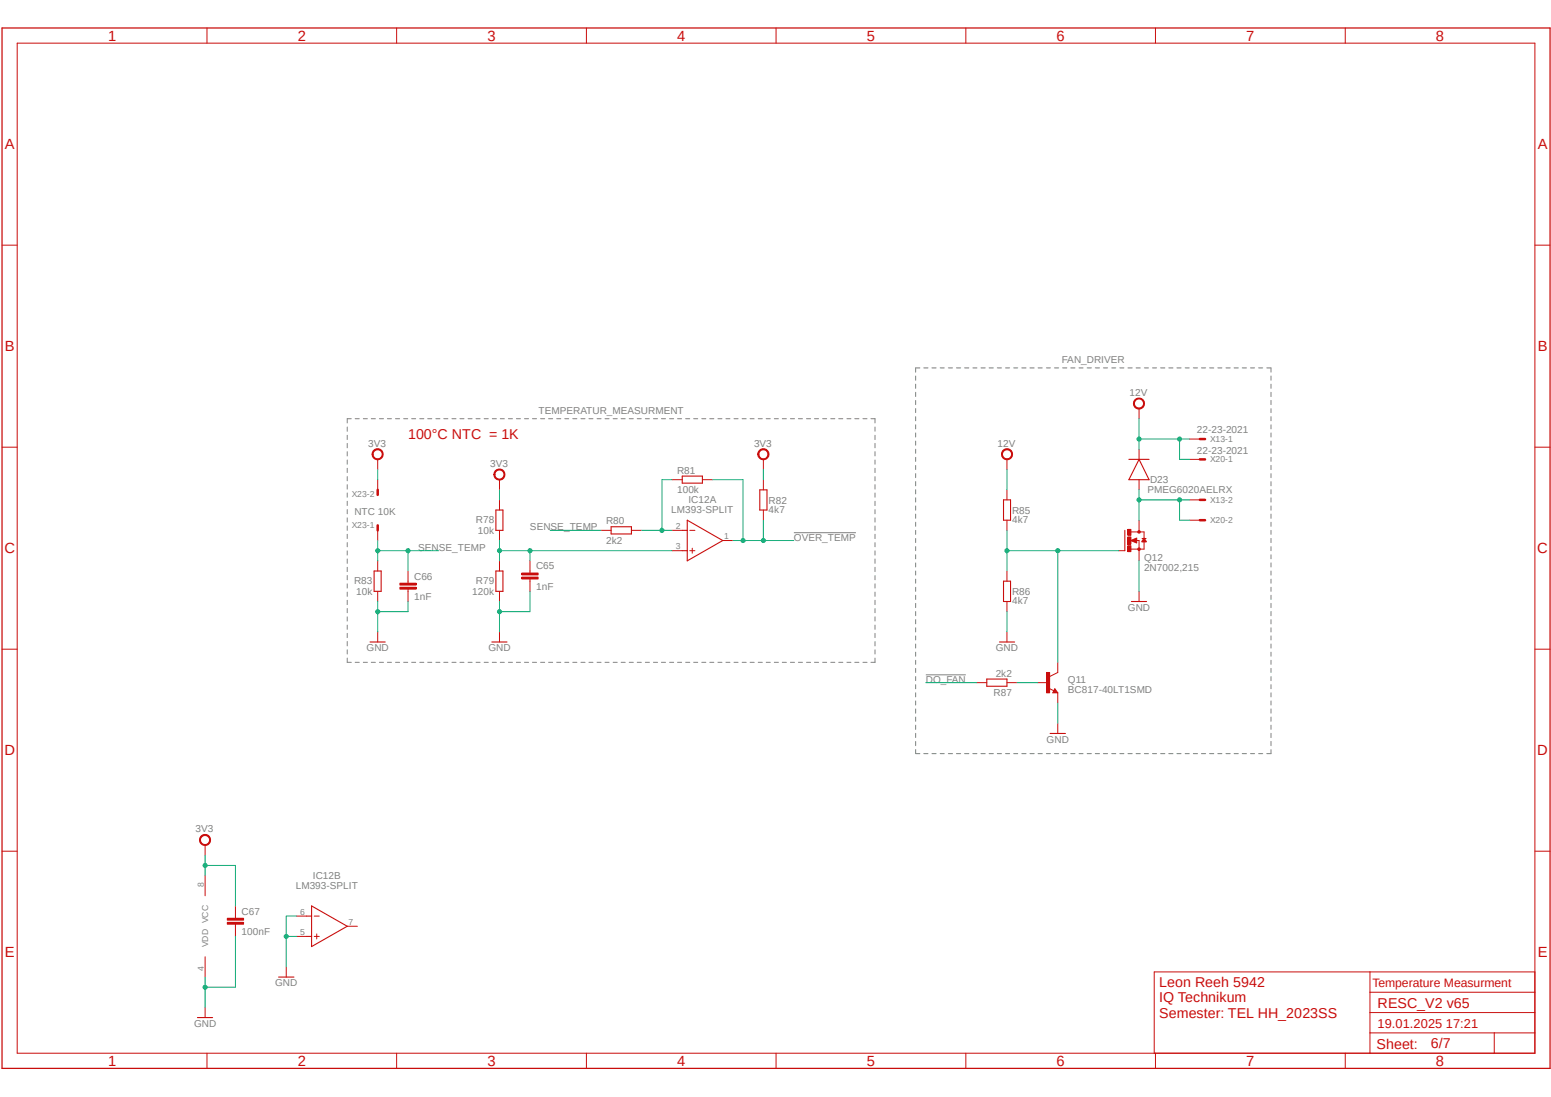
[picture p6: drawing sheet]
<svg xmlns="http://www.w3.org/2000/svg" width="420mm" height="297mm" viewBox="0 0 420 297" stroke-linecap="round" stroke-linejoin="round" font-family="sans-serif">
<path d="M0 7.2l420 282.6M420 7.3l-420 282.6" fill="none" stroke="#fff" stroke-width=".27"/>
<g fill="none" stroke="#808080" stroke-width=".27">
<path d="M249.1 99.6h-1.2v1.2M250.1 99.6h1.2M252.3 99.6h1.2M254.6 99.6h1.1M256.8 99.6h1.1M259 99.6h1.1M261.2 99.6h1.1M263.4 99.6h1.1M265.6 99.6h1.2M267.8 99.6h1.2M270 99.6h1.2M272.3 99.6h1.1"/>
<path d="M274.5 99.6h1.1M276.7 99.6h1.1M278.9 99.6h1.1M281.1 99.6h1.1M283.3 99.6h1.1M285.5 99.6h1.2M287.7 99.6h1.2M289.9 99.6h1.2M292.2 99.6h1.1M294.4 99.6h1.1M296.6 99.6h1.1M298.8 99.6h1.1"/>
<path d="M301 99.6h1.1M303.2 99.6h1.1M305.4 99.6h1.2M307.6 99.6h1.2M309.9 99.6h1.1M312.1 99.6h1.1M314.3 99.6h1.1M316.5 99.6h1.1M318.7 99.6h1.1M320.9 99.6h1.1M323.1 99.6h1.2M325.3 99.6h1.2"/>
<path d="M327.5 99.6h1.2M329.8 99.6h1.1M332 99.6h1.1M334.2 99.6h1.1M336.4 99.6h1.1M338.6 99.6h1.1M340.8 99.6h1.1M343 99.6h1.2v1.2M94 115.6v1.2M94 117.9v1.1M95.1 113.4h-1.1v1.1M96.2 113.4h1.1"/>
<path d="M98.4 113.4h1.1M100.5 113.4h1.1M102.7 113.4h1.1M104.9 113.4h1.1M107.1 113.4h1.1M109.3 113.4h1.1M111.5 113.4h1.1M113.7 113.4h1.1M115.8 113.4h1.1M118 113.4h1.1M120.2 113.4h1.1M122.4 113.4h1.1"/>
<path d="M124.5 113.4h1.1M126.7 113.4h1.1M128.9 113.4h1.1M131.1 113.4h1.1M133.3 113.4h1.1M135.5 113.4h1.1M137.7 113.4h1.1M139.8 113.4h1.1M142 113.4h1.1M144.2 113.4h1.1M146.4 113.4h1.1M148.5 113.4h1.1"/>
<path d="M150.7 113.4h1.1M153 113.4h1M155.1 113.4h1.1M157.3 113.4h1.1M159.5 113.4h1.1M161.7 113.4h1.1M163.8 113.4h1.1M166 113.4h1.1M168.2 113.4h1.1M170.4 113.4h1.1M172.6 113.4h1.1M174.8 113.4h1.1"/>
<path d="M177 113.4h1.1M179.1 113.4h1.1M181.3 113.4h1.1M183.5 113.4h1.1M185.7 113.4h1.1M187.8 113.4h1.1M190 113.4h1.1M192.2 113.4h1.1M194.4 113.4h1.1M196.6 113.4h1.1M198.8 113.4h1.1M201 113.4h1.1"/>
<path d="M203.1 113.4h1.1M205.3 113.4h1.1M207.5 113.4h1.1M209.7 113.4h1.1M211.8 113.4h1.1M214 113.4h1.1M216.2 113.4h1.1M218.4 113.4h1.1M220.6 113.4h1.1M222.8 113.4h1.1M225 113.4h1.1M227.1 113.4h1.1"/>
<path d="M229.3 113.4h1.1M231.5 113.4h1.1M233.7 113.4h1.1M235.8 113.4h1.1v1.1M236.9 115.6v1.2M236.9 117.9v1.1M247.9 101.8v1.2M247.9 104v1.2M247.9 106.2v1.2M247.9 108.4v1.2M247.9 110.6v1.1M247.9 112.8v1.1"/>
<path d="M247.9 115v1.1M247.9 117.2v1.1M247.9 119.4v1.1M344.2 101.8v1.2M344.2 104v1.2M344.2 106.2v1.2M344.2 108.4v1.2M344.2 110.6v1.1M344.2 112.8v1.1M344.2 115v1.1M344.2 117.2v1.1M344.2 119.4v1.1"/>
<path d="M94 120.1v1.1M94 122.3v1.1M94 124.5v1.2M94 126.8v1.1M94 129v1.2M94 131.2v1.2M94 133.5v1.1M94 135.7v1.2M94 138v1.1M236.9 120.1v1.1M236.9 122.3v1.1M236.9 124.5v1.2"/>
<path d="M236.9 126.8v1.1M236.9 129v1.2M236.9 131.2v1.2M236.9 133.5v1.1M236.9 135.7v1.2M236.9 138v1.1M247.9 121.6v1.1M247.9 123.8v1.1M247.9 126v1.1M247.9 128.2v1.1M247.9 130.4v1.1M247.9 132.6v1.1"/>
<path d="M247.9 134.8v1.1M247.9 137v1.1M247.9 139.2v1.1M344.2 121.6v1.1M344.2 123.8v1.1M344.2 126v1.1M344.2 128.2v1.1M344.2 130.4v1.1M344.2 132.6v1.1M344.2 134.8v1.1M344.2 137v1.1M344.2 139.2v1.1"/>
<path d="M94 140.2v1.2M94 142.4v1.2M94 144.7v1.1M94 146.9v1.1M94 149.1v1.2M94 151.3v1.2M94 153.6v1.2M94 155.8v1.2M94 158.1v1.1M215 144.2h16.8M236.9 140.2v1.2M236.9 142.4v1.2"/>
<path d="M236.9 144.7v1.1M236.9 146.9v1.1M236.9 149.1v1.2M236.9 151.3v1.2M236.9 153.6v1.2M236.9 155.8v1.2M236.9 158.1v1.1M247.9 141.4v1.1M247.9 143.6v1.1M247.9 145.8v1.1M247.9 148v1.1M247.9 150.2v1.1"/>
<path d="M247.9 152.4v1.1M247.9 154.6v1.1M247.9 156.8v1.1M247.9 159v1.1M344.2 141.4v1.1M344.2 143.6v1.1M344.2 145.8v1.1M344.2 148v1.1M344.2 150.2v1.1M344.2 152.4v1.1M344.2 154.6v1.1M344.2 156.8v1.1"/>
<path d="M344.2 159v1.1M94 160.3v1.2M94 162.5v1.2M94 164.8v1.1M94 167v1.1M94 169.2v1.2M94 171.5v1.1M94 173.7v1.2M94 175.9v1.2M94 178.2v1.1h1.1M96.2 179.3h1.1M98.4 179.3h1.1"/>
<path d="M100.5 179.3h1.1M102.7 179.3h1.1M104.9 179.3h1.1M107.1 179.3h1.1M109.3 179.3h1.1M111.5 179.3h1.1M113.7 179.3h1.1M115.8 179.3h1.1M118 179.3h1.1M120.2 179.3h1.1M122.4 179.3h1.1M124.5 179.3h1.1"/>
<path d="M126.7 179.3h1.1M128.9 179.3h1.1M131.1 179.3h1.1M133.3 179.3h1.1M135.5 179.3h1.1M137.7 179.3h1.1M139.8 179.3h1.1M142 179.3h1.1M144.2 179.3h1.1M146.4 179.3h1.1M148.5 179.3h1.1M150.7 179.3h1.1"/>
<path d="M153 179.3h1M155.1 179.3h1.1M157.3 179.3h1.1M159.5 179.3h1.1M161.7 179.3h1.1M163.8 179.3h1.1M166 179.3h1.1M168.2 179.3h1.1M170.4 179.3h1.1M172.6 179.3h1.1M174.8 179.3h1.1M177 179.3h1.1"/>
<path d="M179.1 179.3h1.1M181.3 179.3h1.1M183.5 179.3h1.1M185.7 179.3h1.1M187.8 179.3h1.1M190 179.3h1.1M192.2 179.3h1.1M194.4 179.3h1.1M196.6 179.3h1.1M198.8 179.3h1.1M201 179.3h1.1M203.1 179.3h1.1"/>
<path d="M205.3 179.3h1.1M207.5 179.3h1.1M209.7 179.3h1.1M211.8 179.3h1.1M214 179.3h1.1M216.2 179.3h1.1M218.4 179.3h1.1M220.6 179.3h1.1M222.8 179.3h1.1M225 179.3h1.1M227.1 179.3h1.1M229.3 179.3h1.1"/>
<path d="M231.5 179.3h1.1M233.7 179.3h1.1M236.9 160.3v1.2M236.9 162.5v1.2M236.9 164.8v1.1M236.9 167v1.1M236.9 169.2v1.2M236.9 171.5v1.1M236.9 173.7v1.2M236.9 175.9v1.2M236.9 178.2v1.1h-1.1M247.9 161.2v1.1"/>
<path d="M247.9 163.4v1.1M247.9 165.6v1.1M247.9 167.8v1.1M247.9 170v1.1M247.9 172.2v1.1M247.9 174.4v1.1M247.9 176.6v1.1M247.9 178.8v1.1M344.2 161.2v1.1M344.2 163.4v1.1M344.2 165.6v1.1M344.2 167.8v1.1"/>
<path d="M344.2 170v1.1M344.2 172.2v1.1M344.2 174.4v1.1M344.2 176.6v1.1M344.2 178.8v1.1M247.9 181v1.1M247.9 183.2v1.1M247.9 185.4v1.1M247.9 187.6v1.1M247.9 189.8v1.1M247.9 191.9v1.2M247.9 194.1v1.2"/>
<path d="M247.9 196.3v1.2M247.9 198.5v1.2M250.7 182.7h10.8M344.2 181v1.1M344.2 183.2v1.1M344.2 185.4v1.1M344.2 187.6v1.1M344.2 189.8v1.1M344.2 191.9v1.2M344.2 194.1v1.2M344.2 196.3v1.2M344.2 198.5v1.2"/>
<path d="M247.9 200.7v1.2M247.9 202.9v1.1h1.2M250.1 204h1.2M252.3 204h1.2M254.6 204h1.1M256.8 204h1.1M259 204h1.1M261.2 204h1.1M263.4 204h1.1M265.6 204h1.2M267.8 204h1.2M270 204h1.2"/>
<path d="M272.3 204h1.1M274.5 204h1.1M276.7 204h1.1M278.9 204h1.1M281.1 204h1.1M283.3 204h1.1M285.5 204h1.2M287.7 204h1.2M289.9 204h1.2M292.2 204h1.1M294.4 204h1.1M296.6 204h1.1"/>
<path d="M298.8 204h1.1M301 204h1.1M303.2 204h1.1M305.4 204h1.2M307.6 204h1.2M309.9 204h1.1M312.1 204h1.1M314.3 204h1.1M316.5 204h1.1M318.7 204h1.1M320.9 204h1.1M323.1 204h1.2"/>
<path d="M325.3 204h1.2M327.5 204h1.2M329.8 204h1.1M332 204h1.1M334.2 204h1.1M336.4 204h1.1M338.6 204h1.1M340.8 204h1.1M344.2 200.7v1.2M344.2 202.9v1.1h-1.2"/>
</g>
<g fill="none" stroke="#c90d0c" stroke-width=".27">
<path d="M4.7 11.7h410.9v273.5h-410.9zM56 7.6v4.1M107.4 7.6v4.1M158.8 7.6v4.1M210.1 7.6v4.1M261.5 7.6v4.1M312.9 7.6v4.1M364.3 7.6v4.1M.6 66.4h4.1M415.6 66.4h4.1M.6 121.1h4.1M135.3 135.3v2.8"/>
<path d="M415.6 121.1h4.1M135.3 143.6v2.7M143.5 154.6v.6M143.5 156.8v.6M182 149.1h2.7M182 143.6h2.7M186.8 149.1h1.4M186.8 143.6h1.4M187.5 148.4v1.4M195.7 146.3h2.8M.6 175.8h4.1M415.6 175.8h4.1"/>
<path d="M.6 230.5h4.1M55.5 237.1v5.4M415.6 230.5h4.1M55.5 259v5.5M80.3 253.5h2.7M80.3 248h2.7M85.1 253.5h1.3M85.1 248h1.3M85.8 252.9v1.3M94 250.8h2.8M371 279.7h44.6M371 263.1v22.1"/>
<path d="M371 274.2h44.6M371 268.6h44.6M404.6 279.7v5.5M415.6 263.1h-103.1v22.1M56 285.2v4.1M107.4 285.2v4.1M158.8 285.2v4.1M210.1 285.2v4.1M261.5 285.2v4.1M312.9 285.2v4.1M364.3 285.2v4.1"/>
</g>
<path d="M.6 7.6h419.1v281.7h-419.1z" fill="none" stroke="#c90d0c" stroke-width=".34"/>
<path d="M134.3 138.1h1.9v5.5h-1.9zM184.7 143.6h1.4M184.7 149.1h1.4M186.1 140.8l9.6 5.5-9.6 5.5zM83 248h1.4M83 253.5h1.4M84.4 245.3l9.6 5.5-9.6 5.5z" fill="none" stroke="#c90d0c" stroke-width=".3"/>
<path d="M141.3 156.3h4.4v.5h-4.4z" fill-rule="evenodd" fill="#c90d0c"/>
<path d="M141.3 156.3h4.4v.5h-4.4z" fill="none" stroke="#c90d0c" stroke-width=".27"/>
<path d="M141.3 155.2h4.4v.5h-4.4z" fill-rule="evenodd" fill="#c90d0c"/>
<path d="M135.3 151.8v2.8M141.3 155.2h4.4v.5h-4.4zM143.5 151.8v2.8M143.5 157.4v2.7M135.3 160.1v2.8M135.3 171.1v2.7" fill="none" stroke="#c90d0c" stroke-width=".27"/>
<path d="M134.3 154.6h1.9v5.5h-1.9zM133.2 173.8h4.1" fill="none" stroke="#c90d0c" stroke-width=".3"/>
<path d="M134.1 127.5a1.51 1.51 0 0 1 2.4 .1 1.51 1.51 0 0 1-.8 2.3 1.51 1.51 0 0 1-2-1.4h.3a1.24 1.24 0 0 1 1.8-1 1.24 1.24 0 0 1 .2 2 1.24 1.24 0 0 1-1.9-.6l-.1-.4h-.3z" fill-rule="evenodd" fill="#c90d0c"/>
<path d="M134.1 127.5a1.51 1.51 0 0 1 2.4 .1 1.51 1.51 0 0 1-.8 2.3 1.51 1.51 0 0 1-2-1.4h.3a1.24 1.24 0 0 1 1.8-1 1.24 1.24 0 0 1 .2 2 1.24 1.24 0 0 1-1.9-.6l-.1-.4h-.3zM135.3 129.9v2.7M182 129.9h2.7M190.2 129.9h2.8M206.7 129.9v2.7M206.7 138.1v2.7M162.7 143.6h2.8M171 143.6h2.7" fill="none" stroke="#c90d0c" stroke-width=".27"/>
<path d="M184.7 128.9h5.5v1.9h-5.5zM205.7 132.6h2v5.5h-2zM165.5 142.6h5.5v2h-5.5z" fill="none" stroke="#c90d0c" stroke-width=".3"/>
<path d="M205.6 122a1.53 1.53 0 0 1 2.4 .2 1.53 1.53 0 0 1-.9 2.3 1.53 1.53 0 0 1-1.9-1.5h.3a1.22 1.22 0 0 1 1.7-1.2 1.22 1.22 0 0 1 .4 2 1.22 1.22 0 0 1-2-.4l-.1-.4h-.3z" fill-rule="evenodd" fill="#c90d0c"/>
<path d="M205.6 122a1.53 1.53 0 0 1 2.4 .2 1.53 1.53 0 0 1-.9 2.3 1.53 1.53 0 0 1-1.9-1.5h.3a1.22 1.22 0 0 1 1.7-1.2 1.22 1.22 0 0 1 .4 2 1.22 1.22 0 0 1-2-.4l-.1-.4h-.3zM206.7 124.4v2.7M102.3 151.8v2.8M110.5 157.4v.5M110.5 159.6v.5M102.3 160.1v2.8" fill="none" stroke="#c90d0c" stroke-width=".27"/>
<path d="M101.3 154.6h1.9v5.5h-1.9z" fill="none" stroke="#c90d0c" stroke-width=".3"/>
<path d="M108.3 159h4.4v.5h-4.4z" fill-rule="evenodd" fill="#c90d0c"/>
<path d="M108.3 159h4.4v.5h-4.4z" fill="none" stroke="#c90d0c" stroke-width=".27"/>
<path d="M108.3 157.9h4.4v.5h-4.4z" fill-rule="evenodd" fill="#c90d0c"/>
<path d="M108.3 157.9h4.4v.5h-4.4zM110.5 154.6v2.8M110.5 160.1v2.8" fill="none" stroke="#c90d0c" stroke-width=".27"/>
<path d="M101.1 122a1.52 1.52 0 0 1 2.4 .1 1.52 1.52 0 0 1-.8 2.3 1.52 1.52 0 0 1-1.9-1.4h.2a1.24 1.24 0 0 1 1.7-1.2 1.24 1.24 0 0 1 .4 2 1.24 1.24 0 0 1-2-.4l-.1-.4h-.2z" fill-rule="evenodd" fill="#c90d0c"/>
<path d="M101.1 122a1.52 1.52 0 0 1 2.4 .1 1.52 1.52 0 0 1-.8 2.3 1.52 1.52 0 0 1-1.9-1.4h.2a1.24 1.24 0 0 1 1.7-1.2 1.24 1.24 0 0 1 .4 2 1.24 1.24 0 0 1-2-.4l-.1-.4h-.2zM102.3 124.4v2.7M102.3 171.1v2.7" fill="none" stroke="#c90d0c" stroke-width=".27"/>
<path d="M100.2 173.8h4.1" fill="none" stroke="#c90d0c" stroke-width=".3"/>
<path d="M54.4 226.4a1.52 1.52 0 0 1 2.4 .1 1.52 1.52 0 0 1-.8 2.3 1.52 1.52 0 0 1-2-1.4h.3a1.24 1.24 0 0 1 1.7-1.2 1.24 1.24 0 0 1 .4 2.1 1.24 1.24 0 0 1-2-.5l-.1-.4h-.3z" fill-rule="evenodd" fill="#c90d0c"/>
<path d="M54.4 226.4a1.52 1.52 0 0 1 2.4 .1 1.52 1.52 0 0 1-.8 2.3 1.52 1.52 0 0 1-2-1.4h.3a1.24 1.24 0 0 1 1.7-1.2 1.24 1.24 0 0 1 .4 2.1 1.24 1.24 0 0 1-2-.5l-.1-.4h-.3zM55.5 228.8v2.8M63.8 248v.6M63.8 250.2v.6M55.5 272.8v2.7" fill="none" stroke="#c90d0c" stroke-width=".27"/>
<path d="M53.5 275.5h4.1" fill="none" stroke="#c90d0c" stroke-width=".3"/>
<path d="M61.6 249.7h4.4v.5h-4.4z" fill-rule="evenodd" fill="#c90d0c"/>
<path d="M61.6 249.7h4.4v.5h-4.4z" fill="none" stroke="#c90d0c" stroke-width=".27"/>
<path d="M61.6 248.6h4.4v.5h-4.4z" fill-rule="evenodd" fill="#c90d0c"/>
<g fill="none" stroke="#c90d0c" stroke-width=".27">
<path d="M272.7 132.6v2.7M272.7 140.8v2.8M272.7 154.6v2.8M272.7 162.9v2.7M264.5 184.8h2.7M272.7 184.8h2.7M284 186.4l1.4 .6M285.6 186.5l.8 1.1h-1.3zM286.4 182.1l-2.2 1.1M61.6 248.6h4.4v.5h-4.4zM63.8 245.3v2.7M63.8 250.8v2.7"/>
<path d="M77.5 261.8v2.7"/>
</g>
<path d="M271.7 135.3h1.9v5.5h-1.9zM271.7 157.4h1.9v5.5h-1.9zM267.2 183.9h5.5v1.9h-5.5zM285.6 187l.1 .3h-.4l.3-.6 .6 .8h-.9M75.4 264.5h4.2" fill="none" stroke="#c90d0c" stroke-width=".3"/>
<path d="M283.4 182.1h.8v5.5h-.8z" fill-rule="evenodd" fill="#c90d0c"/>
<path d="M308.4 121.6v2.8M308.4 129.9v2.7M272.7 171.1v2.7M286.4 179.3v2.8M280.9 184.8h2.8M283.4 182.1h.8v5.5h-.8zM286.4 187.6v2.7" fill="none" stroke="#c90d0c" stroke-width=".27"/>
<path d="M305.7 124.4h5.4M308.4 124.4l2.7 5.5h-5.4zM270.6 173.8h4.1" fill="none" stroke="#c90d0c" stroke-width=".3"/>
<path d="M271.5 122a1.52 1.52 0 0 1 2.5 .1 1.52 1.52 0 0 1-.8 2.3 1.52 1.52 0 0 1-2-1.4h.2a1.24 1.24 0 0 1 1.7-1.2 1.24 1.24 0 0 1 .5 2 1.24 1.24 0 0 1-2.1-.4l-.1-.4h-.2z" fill-rule="evenodd" fill="#c90d0c"/>
<path d="M271.5 122a1.52 1.52 0 0 1 2.5 .1 1.52 1.52 0 0 1-.8 2.3 1.52 1.52 0 0 1-2-1.4h.2a1.24 1.24 0 0 1 1.7-1.2 1.24 1.24 0 0 1 .5 2 1.24 1.24 0 0 1-2.1-.4l-.1-.4h-.2zM272.7 124.4v2.7M308.4 160.1v2.8M286.4 195.8v2.8" fill="none" stroke="#c90d0c" stroke-width=".27"/>
<path d="M306.4 162.9h4.1M284.4 198.6h4.1" fill="none" stroke="#c90d0c" stroke-width=".3"/>
<path d="M307.3 108.3a1.51 1.51 0 0 1 2.4 .1 1.51 1.51 0 0 1-.8 2.3 1.51 1.51 0 0 1-2-1.4h.3a1.24 1.24 0 0 1 1.7-1.2 1.24 1.24 0 0 1 .4 2 1.24 1.24 0 0 1-2-.4l-.1-.4h-.3z" fill-rule="evenodd" fill="#c90d0c"/>
<path d="M307.3 108.3a1.51 1.51 0 0 1 2.4 .1 1.51 1.51 0 0 1-.8 2.3 1.51 1.51 0 0 1-2-1.4h.3a1.24 1.24 0 0 1 1.7-1.2 1.24 1.24 0 0 1 .4 2 1.24 1.24 0 0 1-2-.4l-.1-.4h-.3zM308.4 110.6v2.8M322.2 118.9h2.7M322.2 135.3h2.7M302.9 149.1h1.7M306.1 146.3h2.3v2.8M306.2 144h3.6v1.8M308.4 143.6v.4M309.2 145.8h1.1M309.8 146.5v2.2h-3.6" fill="none" stroke="#c90d0c" stroke-width=".27"/>
<path d="M324.9 118.9h1.4M324.9 135.3h1.4" fill="none" stroke="#c90d0c" stroke-width=".68"/>
<path d="M304.6 143.6v5.5" fill="none" stroke="#c90d0c" stroke-width=".3"/>
<circle cx="308.4" cy="144" r=".36" fill="#c90d0c"/>
<circle cx="308.4" cy="144" r=".36" fill="none" stroke="#c90d0c" stroke-width=".27"/>
<circle cx="308.4" cy="148.7" r=".36" fill="#c90d0c"/>
<circle cx="308.4" cy="148.7" r=".36" fill="none" stroke="#c90d0c" stroke-width=".27"/>
<path d="M305.4 147.7h.8v1.7h-.8z" fill-rule="evenodd" fill="#c90d0c"/>
<path d="M305.4 147.7h.8v1.7h-.8z" fill="none" stroke="#c90d0c" stroke-width=".27"/>
<path d="M305.4 143.3h.8v1.6h-.8z" fill-rule="evenodd" fill="#c90d0c"/>
<path d="M305.4 143.3h.8v1.6h-.8z" fill="none" stroke="#c90d0c" stroke-width=".27"/>
<path d="M305.4 145.4h.8v1.9h-.8z" fill-rule="evenodd" fill="#c90d0c"/>
<path d="M305.4 145.4h.8v1.9h-.8zM308.4 140.8v2.8M308.4 149.1v2.7" fill="none" stroke="#c90d0c" stroke-width=".27"/>
<path d="M309.8 145.7l.6 1h-1.2z" fill-rule="evenodd" fill="#c90d0c"/>
<path d="M309.8 145.7l.6 1h-1.2z" fill="none" stroke="#c90d0c" stroke-width=".27"/>
<path d="M306.3 146.3l1.5-.6v1.3z" fill-rule="evenodd" fill="#c90d0c"/>
<path d="M102.3 129.9v2.7M322.2 124.4h2.7M102.3 143.6v2.7M306.3 146.3l1.5-.6v1.3zM322.2 140.8h2.7" fill="none" stroke="#c90d0c" stroke-width=".27"/>
<path d="M102.3 132.6v1.4M324.9 124.4h1.4M102.3 142.2v1.4M324.9 140.8h1.4" fill="none" stroke="#c90d0c" stroke-width=".68"/>
<path d="M135.3 146.3v5.5M135.3 149.1h46.7M143.5 149.1v2.7" fill="none" stroke="#0dab76" stroke-width=".27"/>
<circle cx="135.3" cy="149.1" r=".55" fill="#0dab76"/>
<circle cx="135.3" cy="149.1" r=".55" fill="none" stroke="#0dab76" stroke-width=".27"/>
<circle cx="143.5" cy="149.1" r=".55" fill="#0dab76"/>
<g fill="none" stroke="#0dab76" stroke-width=".27">
<path d="M135.3 162.9v8.2M143.5 160.1v5.5h-8.2"/>
<circle cx="143.5" cy="149.1" r=".55"/>
</g>
<circle cx="135.3" cy="165.6" r=".55" fill="#0dab76"/>
<g fill="none" stroke="#0dab76" stroke-width=".27">
<path d="M102.3 162.9v8.2M110.5 162.9v2.7h-8.2"/>
<circle cx="135.3" cy="165.6" r=".55"/>
</g>
<circle cx="102.3" cy="165.6" r=".55" fill="#0dab76"/>
<g fill="none" stroke="#0dab76" stroke-width=".27">
<path d="M55.5 264.5v8.3"/>
<circle cx="102.3" cy="165.6" r=".55"/>
</g>
<circle cx="55.5" cy="267.3" r=".55" fill="#0dab76"/>
<g fill="none" stroke="#0dab76" stroke-width=".27">
<path d="M63.8 253.5v13.8h-8.3M77.5 253.5h2.8M80.3 248h-2.8v13.8"/>
<circle cx="55.5" cy="267.3" r=".55"/>
</g>
<circle cx="77.5" cy="253.5" r=".55" fill="#0dab76"/>
<g fill="none" stroke="#0dab76" stroke-width=".27">
<path d="M135.3 132.6v2.7M206.7 127.1v2.8M308.4 151.8v8.3M272.7 165.6v5.5M286.4 190.3v5.5M55.5 231.6v5.5"/>
<circle cx="77.5" cy="253.5" r=".55"/>
</g>
<circle cx="55.5" cy="234.3" r=".55" fill="#0dab76"/>
<g fill="none" stroke="#0dab76" stroke-width=".27">
<path d="M102.3 127.1v2.8M182 129.9h-2.8v13.7M173.7 143.6h8.3M55.5 234.3h8.3v11"/>
<circle cx="55.5" cy="234.3" r=".55"/>
</g>
<circle cx="179.2" cy="143.6" r=".55" fill="#0dab76"/>
<g fill="none" stroke="#0dab76" stroke-width=".27">
<path d="M193 129.9h8.2v16.4M198.5 146.3h8.2"/>
<circle cx="179.2" cy="143.6" r=".55"/>
</g>
<circle cx="201.2" cy="146.3" r=".55" fill="#0dab76"/>
<circle cx="201.2" cy="146.3" r=".55" fill="none" stroke="#0dab76" stroke-width=".27"/>
<circle cx="206.7" cy="146.3" r=".55" fill="#0dab76"/>
<g fill="none" stroke="#0dab76" stroke-width=".27">
<path d="M110.5 149.1v5.5M118.7 149.1h-16.4v2.7M149 143.6h13.7M206.7 140.8v5.5h8.3"/>
<circle cx="206.7" cy="146.3" r=".55"/>
</g>
<circle cx="110.5" cy="149.1" r=".55" fill="#0dab76"/>
<g fill="none" stroke="#0dab76" stroke-width=".27">
<path d="M102.3 146.3v2.8"/>
<circle cx="110.5" cy="149.1" r=".55"/>
</g>
<circle cx="102.3" cy="149.1" r=".55" fill="#0dab76"/>
<g fill="none" stroke="#0dab76" stroke-width=".27">
<path d="M272.7 149.1h30.2M272.7 143.6v11"/>
<circle cx="102.3" cy="149.1" r=".55"/>
</g>
<circle cx="272.7" cy="149.1" r=".55" fill="#0dab76"/>
<g fill="none" stroke="#0dab76" stroke-width=".27">
<path d="M286.4 149.1v30.2"/>
<circle cx="272.7" cy="149.1" r=".55"/>
</g>
<circle cx="286.4" cy="149.1" r=".55" fill="#0dab76"/>
<g fill="none" stroke="#0dab76" stroke-width=".27">
<path d="M308.4 113.4v8.2M308.4 118.9h13.8M319.4 118.9v5.5h2.8M272.7 127.1v5.5M250.7 184.8h13.8M275.4 184.8h5.5"/>
<circle cx="286.4" cy="149.1" r=".55"/>
</g>
<circle cx="308.4" cy="118.9" r=".55" fill="#0dab76"/>
<circle cx="308.4" cy="118.9" r=".55" fill="none" stroke="#0dab76" stroke-width=".27"/>
<circle cx="319.4" cy="118.9" r=".55" fill="#0dab76"/>
<g fill="none" stroke="#0dab76" stroke-width=".27">
<path d="M308.4 132.6v8.2M319.4 135.3h2.8"/>
<circle cx="319.4" cy="118.9" r=".55"/>
</g>
<circle cx="308.4" cy="135.3" r=".55" fill="#0dab76"/>
<g fill="none" stroke="#0dab76" stroke-width=".27">
<path d="M308.4 135.3h11v5.5h2.8"/>
<circle cx="308.4" cy="135.3" r=".55"/>
</g>
<circle cx="319.4" cy="135.3" r=".55" fill="#0dab76"/>
<circle cx="319.4" cy="135.3" r=".55" fill="none" stroke="#0dab76" stroke-width=".27"/>
<g font-size="4" fill="#c90d0c">
<text x="29.3" y="11">1</text>
<text x="80.6" y="11">2</text>
<text x="132" y="11">3</text>
<text x="183.3" y="11">4</text>
<text x="234.7" y="11">5</text>
<text x="286.1" y="11">6</text>
<text x="337.5" y="11">7</text>
<text x="388.8" y="11">8</text>
<text x="1.3" y="40.4">A</text>
<text x="416.4" y="40.4">A</text>
<text x="1.3" y="95.1">B</text>
<text x="416.4" y="95.1">B</text>
<text x="1.2" y="149.8">C</text>
<text x="416.3" y="149.8">C</text>
<text x="1.2" y="204.5">D</text>
<text x="416.3" y="204.5">D</text>
<text x="1.3" y="259.2">E</text>
<text x="416.4" y="259.2">E</text>
<text x="29.3" y="288.6">1</text>
<text x="80.6" y="288.6">2</text>
<text x="132" y="288.6">3</text>
<text x="183.3" y="288.6">4</text>
<text x="234.7" y="288.6">5</text>
<text x="286.1" y="288.6">6</text>
<text x="337.5" y="288.6">7</text>
<text x="388.8" y="288.6">8</text>
</g>
<g font-size="3.9" fill="#c90d0c">
<text x="110.5" y="118.9">100°C NTC = 1K</text>
<text x="313.9" y="267.3">Leon Reeh 5942</text>
<text x="313.9" y="271.4">IQ Technikum</text>
<text x="313.9" y="275.5">Semester: TEL HH_2023SS</text>
<text x="373" y="272.8">RESC_V2 v65</text>
<text x="372.7" y="283.9">Sheet:</text>
<text x="387.4" y="283.8">6/7</text>
</g>
<text font-size="3.5" fill="#c90d0c" x="373" y="278.3">19.01.2025 17:21</text>
<text font-size="3.3" fill="#c90d0c" x="371.6" y="267.3">Temperature Measurment</text>
<g font-size="2.7" fill="#808080">
<text x="287.5" y="98.3">FAN_DRIVER</text>
<text x="305.9" y="107.2">12V</text>
<text x="145.8" y="112">TEMPERATUR_MEASURMENT</text>
<text x="324.1" y="117.3">22-23-2021</text>
<text x="99.7" y="120.9">3V3</text>
<text x="204.2" y="120.9">3V3</text>
<text x="270.1" y="120.9">12V</text>
<text x="324.1" y="122.9">22-23-2021</text>
<text x="132.7" y="126.4">3V3</text>
<text x="183.3" y="128.2">R81</text>
<text x="311.4" y="130.8">D23</text>
<text x="183.3" y="133.4">100k</text>
<text x="186.4" y="136.3">IC12A</text>
<text x="208.1" y="136.5">R82</text>
<text x="310.7" y="133.6">PMEG6020AELRX</text>
<text x="96" y="139.4">NTC 10K</text>
<text x="128.9" y="141.6">R78</text>
<text x="143.5" y="143.6">SENSE_TEMP</text>
<text x="164.1" y="142">R80</text>
<text x="181.8" y="139">LM393-SPLIT</text>
<text x="208.1" y="138.9">4k7</text>
<text x="274.1" y="141.7">4k7</text>
<text x="274.1" y="139.2">R85</text>
<text x="113.2" y="149.1">SENSE_TEMP</text>
<text x="129.4" y="144.7">10k</text>
<text x="164.1" y="147.2">2k2</text>
<text x="215" y="146.3">OVER_TEMP</text>
<text x="145.2" y="154.2">C65</text>
<text x="309.8" y="154.6">2N7002,215</text>
<text x="309.8" y="151.8">Q12</text>
<text x="95.9" y="158.1">R83</text>
<text x="96.4" y="161.2">10k</text>
<text x="112.1" y="156.9">C66</text>
<text x="127.9" y="161.2">120k</text>
<text x="128.9" y="158.1">R79</text>
<text x="145.2" y="159.7">1nF</text>
<text x="274.1" y="161.2">R86</text>
<text x="112.1" y="162.4">1nF</text>
<text x="274.1" y="163.7">4k7</text>
<text x="305.4" y="165.3">GND</text>
<text x="99.3" y="176.3">GND</text>
<text x="132.2" y="176.3">GND</text>
<text x="269.7" y="176.3">GND</text>
<text x="250.7" y="184.8">DO_FAN</text>
<text x="269.6" y="183.2">2k2</text>
<text x="289.2" y="184.8">Q11</text>
<text x="269.1" y="188.3">R87</text>
<text x="289.2" y="187.6">BC817-40LT1SMD</text>
<text x="283.4" y="201">GND</text>
<text x="53" y="225.4">3V3</text>
<text x="84.8" y="238">IC12B</text>
<text x="80.1" y="240.7">LM393-SPLIT</text>
<text x="65.4" y="247.6">C67</text>
<text x="65.4" y="253.1">100nF</text>
<text x="74.5" y="267">GND</text>
<text x="52.5" y="278">GND</text>
</g>
<g font-size="2.3" fill="#808080">
<text x="327.7" y="119.7">X13-1</text>
<text x="327.7" y="125.2">X20-1</text>
<text x="95.3" y="134.5">X23-2</text>
<text x="327.7" y="136.2">X13-2</text>
<text x="95.3" y="143">X23-1</text>
<text x="183" y="143.2">2</text>
<text x="327.7" y="141.7">X20-2</text>
<text x="183" y="148.7">3</text>
<text x="196.1" y="146">1</text>
<text x="55.2" y="240" transform="rotate(-90 55.2 240)">8</text>
<text x="81.3" y="247.7">6</text>
<text x="94.4" y="250.4">7</text>
<text x="56.3" y="256.5" transform="rotate(-90 56.3 256.5)">VDD VCC</text>
<text x="81.3" y="253.2">5</text>
<text x="55.2" y="262.9" transform="rotate(-90 55.2 262.9)">4</text>
</g>
</svg>
